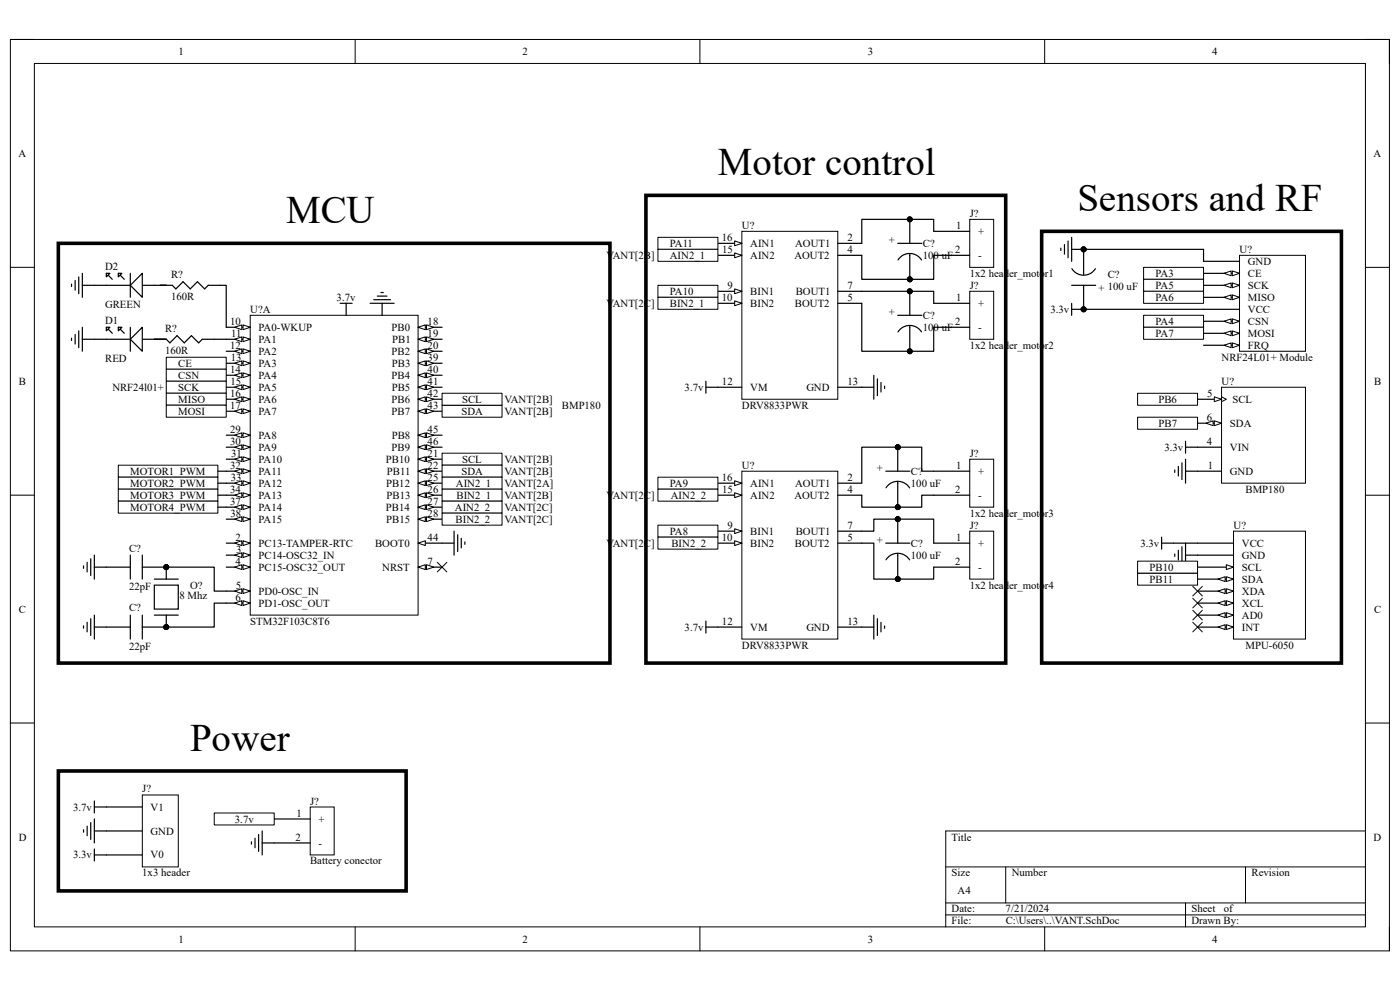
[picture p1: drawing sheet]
<svg xmlns="http://www.w3.org/2000/svg" width="297mm" height="210mm" viewBox="0 0 297 210" stroke-linecap="round" stroke-linejoin="round" font-family="sans-serif">
<path d="M2.2 8.4h292.6v193.3h-292.6z" fill="none" stroke="#000" stroke-width=".21"/>
<path d="M7.3 13.5h282.4v183.1h-282.4z" fill-rule="evenodd" fill="#fff"/>
<g fill="none" stroke="#000" stroke-width=".21">
<path d="M2.2 8.4h5.1M7.3 13.5h282.4v183.1h-282.4zM75.3 8.4v5.1M148.5 8.4v5.1M221.6 8.4v5.1M289.7 8.4h5.1v5.1M2.2 56.7h5.1M289.7 56.7h5.1M2.2 105h5.1M289.7 105.1h5.1M2.2 153.4h5.1M289.7 153.4h5.1"/>
<path d="M289.7 176.3h-89.1v20.3M75.3 196.6v5.1M148.5 196.6v5.1M200.6 183.9h89.1M200.6 191.5h89.1M200.6 194.1h89.1M213.4 183.9v7.6M221.6 196.6v5.1M251.5 191.5v5.1M264.2 183.9v7.6M294.8 196.6v5.1"/>
</g>
<path d="M27.6 58v5.1M20 60.5h7.6M30.2 60.5h5.1" fill="none" stroke="#000" stroke-width=".25"/>
<path d="M30.2 58v5.1l-2.6-2.6z" fill="#fff"/>
<path d="M25.1 58l1.3 1.3M30.2 58v5.1l-2.6-2.6z" fill="none" stroke="#000" stroke-width=".25"/>
<path d="M25.1 58h.8l-.8 .7z" fill="#fff"/>
<path d="M22.6 58l1.2 1.3M25.1 58h.8l-.8 .7z" fill="none" stroke="#000" stroke-width=".25"/>
<path d="M22.6 58h.7l-.7 .7z" fill="#fff"/>
<path d="M22.6 58h.7l-.7 .7zM20 72h7.6M27.6 69.4v5.1M30.2 72h5.1" fill="none" stroke="#000" stroke-width=".25"/>
<path d="M30.2 69.4v5.1l-2.6-2.5z" fill="#fff"/>
<path d="M25.1 69.4l1.3 1.3M30.2 69.4v5.1l-2.6-2.5z" fill="none" stroke="#000" stroke-width=".25"/>
<path d="M25.1 69.4h.8l-.8 .8z" fill="#fff"/>
<path d="M22.6 69.4l1.2 1.3M25.1 69.4h.8l-.8 .8z" fill="none" stroke="#000" stroke-width=".25"/>
<path d="M22.6 69.4h.7l-.7 .8z" fill="#fff"/>
<path d="M22.6 69.4h.7l-.7 .8zM34 60.5h2.5l.8 .8 1.5-1.5 1.6 1.5 1.5-1.5 1.5 1.5 .8-.8h2.5" fill="none" stroke="#000" stroke-width=".25"/>
<path d="M53.1 66.9h35.6v63.6h-35.6z" fill-rule="evenodd" fill="#fff"/>
<path d="M53.1 66.9h35.6v63.6h-35.6z" fill="none" stroke="#000" stroke-width=".21"/>
<path d="M88.7 115.2h5.1" fill="none" stroke="#000" stroke-width=".25"/>
<path d="M88.7 115.2l1.5-.5v1z" fill="#fff"/>
<path d="M88.7 115.2l1.5-.5v1z" fill="none" stroke="#000" stroke-width=".21"/>
<path d="M88.7 120.3h5.1" fill="none" stroke="#000" stroke-width=".25"/>
<path d="M88.7 120.3l1.5-.5v1z" fill="#fff"/>
<path d="M88.7 120.3l1.5-.5v1z" fill="none" stroke="#000" stroke-width=".21"/>
<path d="M90.5 119.8l1.5 .5-1.5 .5z" fill="#fff"/>
<path d="M90.5 119.8l1.5 .5-1.5 .5z" fill="none" stroke="#000" stroke-width=".21"/>
<path d="M48 69.4h5.1" fill="none" stroke="#000" stroke-width=".25"/>
<path d="M51.6 68.9l1.5 .5-1.5 .5z" fill="#fff"/>
<path d="M51.6 68.9l1.5 .5-1.5 .5z" fill="none" stroke="#000" stroke-width=".21"/>
<path d="M49.8 69.4l1.5-.5v1z" fill="#fff"/>
<path d="M49.8 69.4l1.5-.5v1z" fill="none" stroke="#000" stroke-width=".21"/>
<path d="M48 72h5.1" fill="none" stroke="#000" stroke-width=".25"/>
<path d="M51.6 71.5l1.5 .5-1.5 .5z" fill="#fff"/>
<path d="M51.6 71.5l1.5 .5-1.5 .5z" fill="none" stroke="#000" stroke-width=".21"/>
<path d="M49.8 72l1.5-.5v1z" fill="#fff"/>
<path d="M49.8 72l1.5-.5v1z" fill="none" stroke="#000" stroke-width=".21"/>
<path d="M48 97.4h5.1" fill="none" stroke="#000" stroke-width=".25"/>
<path d="M51.6 96.9l1.5 .5-1.5 .5z" fill="#fff"/>
<path d="M51.6 96.9l1.5 .5-1.5 .5z" fill="none" stroke="#000" stroke-width=".21"/>
<path d="M49.8 97.4l1.5-.5v1z" fill="#fff"/>
<path d="M49.8 97.4l1.5-.5v1z" fill="none" stroke="#000" stroke-width=".21"/>
<path d="M48 100h5.1" fill="none" stroke="#000" stroke-width=".25"/>
<path d="M51.6 99.4l1.5 .6-1.5 .5z" fill="#fff"/>
<path d="M51.6 99.4l1.5 .6-1.5 .5z" fill="none" stroke="#000" stroke-width=".21"/>
<path d="M49.8 100l1.5-.6v1.1z" fill="#fff"/>
<path d="M49.8 100l1.5-.6v1.1z" fill="none" stroke="#000" stroke-width=".21"/>
<path d="M48 102.5h5.1" fill="none" stroke="#000" stroke-width=".25"/>
<path d="M51.6 102l1.5 .5-1.5 .5z" fill="#fff"/>
<path d="M51.6 102l1.5 .5-1.5 .5z" fill="none" stroke="#000" stroke-width=".21"/>
<path d="M49.8 102.5l1.5-.5v1z" fill="#fff"/>
<path d="M49.8 102.5l1.5-.5v1z" fill="none" stroke="#000" stroke-width=".21"/>
<path d="M48 105h5.1" fill="none" stroke="#000" stroke-width=".25"/>
<path d="M51.6 104.5l1.5 .5-1.5 .6z" fill="#fff"/>
<path d="M51.6 104.5l1.5 .5-1.5 .6z" fill="none" stroke="#000" stroke-width=".21"/>
<path d="M49.8 105l1.5-.5v1.1z" fill="#fff"/>
<path d="M49.8 105l1.5-.5v1.1z" fill="none" stroke="#000" stroke-width=".21"/>
<path d="M48 107.6h5.1" fill="none" stroke="#000" stroke-width=".25"/>
<path d="M51.6 107.1l1.5 .5-1.5 .5z" fill="#fff"/>
<path d="M51.6 107.1l1.5 .5-1.5 .5z" fill="none" stroke="#000" stroke-width=".21"/>
<path d="M49.8 107.6l1.5-.5v1z" fill="#fff"/>
<path d="M49.8 107.6l1.5-.5v1z" fill="none" stroke="#000" stroke-width=".21"/>
<path d="M48 110.1h5.1" fill="none" stroke="#000" stroke-width=".25"/>
<path d="M51.6 109.6l1.5 .5-1.5 .5z" fill="#fff"/>
<path d="M51.6 109.6l1.5 .5-1.5 .5z" fill="none" stroke="#000" stroke-width=".21"/>
<path d="M49.8 110.1l1.5-.5v1z" fill="#fff"/>
<path d="M49.8 110.1l1.5-.5v1z" fill="none" stroke="#000" stroke-width=".21"/>
<path d="M48 74.5h5.1" fill="none" stroke="#000" stroke-width=".25"/>
<path d="M51.6 74l1.5 .5-1.5 .5z" fill="#fff"/>
<path d="M51.6 74l1.5 .5-1.5 .5z" fill="none" stroke="#000" stroke-width=".21"/>
<path d="M49.8 74.5l1.5-.5v1z" fill="#fff"/>
<path d="M49.8 74.5l1.5-.5v1z" fill="none" stroke="#000" stroke-width=".21"/>
<path d="M48 77.1h5.1" fill="none" stroke="#000" stroke-width=".25"/>
<path d="M51.6 76.6l1.5 .5-1.5 .5z" fill="#fff"/>
<path d="M51.6 76.6l1.5 .5-1.5 .5z" fill="none" stroke="#000" stroke-width=".21"/>
<path d="M49.8 77.1l1.5-.5v1z" fill="#fff"/>
<path d="M49.8 77.1l1.5-.5v1z" fill="none" stroke="#000" stroke-width=".21"/>
<path d="M48 79.6h5.1" fill="none" stroke="#000" stroke-width=".25"/>
<path d="M51.6 79.1l1.5 .5-1.5 .5z" fill="#fff"/>
<path d="M51.6 79.1l1.5 .5-1.5 .5z" fill="none" stroke="#000" stroke-width=".21"/>
<path d="M49.8 79.6l1.5-.5v1z" fill="#fff"/>
<path d="M49.8 79.6l1.5-.5v1z" fill="none" stroke="#000" stroke-width=".21"/>
<path d="M48 82.1h5.1" fill="none" stroke="#000" stroke-width=".25"/>
<path d="M51.6 81.6l1.5 .5-1.5 .6z" fill="#fff"/>
<path d="M51.6 81.6l1.5 .5-1.5 .6z" fill="none" stroke="#000" stroke-width=".21"/>
<path d="M49.8 82.1l1.5-.5v1.1z" fill="#fff"/>
<path d="M49.8 82.1l1.5-.5v1.1z" fill="none" stroke="#000" stroke-width=".21"/>
<path d="M48 84.7h5.1" fill="none" stroke="#000" stroke-width=".25"/>
<path d="M51.6 84.2l1.5 .5-1.5 .5z" fill="#fff"/>
<path d="M51.6 84.2l1.5 .5-1.5 .5z" fill="none" stroke="#000" stroke-width=".21"/>
<path d="M49.8 84.7l1.5-.5v1z" fill="#fff"/>
<path d="M49.8 84.7l1.5-.5v1z" fill="none" stroke="#000" stroke-width=".21"/>
<path d="M48 87.2h5.1" fill="none" stroke="#000" stroke-width=".25"/>
<path d="M51.6 86.7l1.5 .5-1.5 .5z" fill="#fff"/>
<path d="M51.6 86.7l1.5 .5-1.5 .5z" fill="none" stroke="#000" stroke-width=".21"/>
<path d="M49.8 87.2l1.5-.5v1z" fill="#fff"/>
<path d="M49.8 87.2l1.5-.5v1z" fill="none" stroke="#000" stroke-width=".21"/>
<path d="M48 92.3h5.1" fill="none" stroke="#000" stroke-width=".25"/>
<path d="M51.6 91.8l1.5 .5-1.5 .5z" fill="#fff"/>
<path d="M51.6 91.8l1.5 .5-1.5 .5z" fill="none" stroke="#000" stroke-width=".21"/>
<path d="M49.8 92.3l1.5-.5v1z" fill="#fff"/>
<path d="M49.8 92.3l1.5-.5v1z" fill="none" stroke="#000" stroke-width=".21"/>
<path d="M48 94.9h5.1" fill="none" stroke="#000" stroke-width=".25"/>
<path d="M51.6 94.4l1.5 .5-1.5 .5z" fill="#fff"/>
<path d="M51.6 94.4l1.5 .5-1.5 .5z" fill="none" stroke="#000" stroke-width=".21"/>
<path d="M49.8 94.9l1.5-.5v1z" fill="#fff"/>
<path d="M49.8 94.9l1.5-.5v1z" fill="none" stroke="#000" stroke-width=".21"/>
<path d="M88.7 69.4h5.1" fill="none" stroke="#000" stroke-width=".25"/>
<path d="M88.7 69.4l1.5-.5v1z" fill="#fff"/>
<path d="M88.7 69.4l1.5-.5v1z" fill="none" stroke="#000" stroke-width=".21"/>
<path d="M90.5 68.9l1.5 .5-1.5 .5z" fill="#fff"/>
<path d="M90.5 68.9l1.5 .5-1.5 .5z" fill="none" stroke="#000" stroke-width=".21"/>
<path d="M88.7 72h5.1" fill="none" stroke="#000" stroke-width=".25"/>
<path d="M88.7 72l1.5-.5v1z" fill="#fff"/>
<path d="M88.7 72l1.5-.5v1z" fill="none" stroke="#000" stroke-width=".21"/>
<path d="M90.5 71.5l1.5 .5-1.5 .5z" fill="#fff"/>
<path d="M90.5 71.5l1.5 .5-1.5 .5z" fill="none" stroke="#000" stroke-width=".21"/>
<path d="M88.7 97.4h5.1" fill="none" stroke="#000" stroke-width=".25"/>
<path d="M88.7 97.4l1.5-.5v1z" fill="#fff"/>
<path d="M88.7 97.4l1.5-.5v1z" fill="none" stroke="#000" stroke-width=".21"/>
<path d="M90.5 96.9l1.5 .5-1.5 .5z" fill="#fff"/>
<path d="M90.5 96.9l1.5 .5-1.5 .5z" fill="none" stroke="#000" stroke-width=".21"/>
<path d="M88.7 100h5.1" fill="none" stroke="#000" stroke-width=".25"/>
<path d="M88.7 100l1.5-.6v1.1z" fill="#fff"/>
<path d="M88.7 100l1.5-.6v1.1z" fill="none" stroke="#000" stroke-width=".21"/>
<path d="M90.5 99.4l1.5 .6-1.5 .5z" fill="#fff"/>
<path d="M90.5 99.4l1.5 .6-1.5 .5z" fill="none" stroke="#000" stroke-width=".21"/>
<path d="M88.7 102.5h5.1" fill="none" stroke="#000" stroke-width=".25"/>
<path d="M88.7 102.5l1.5-.5v1z" fill="#fff"/>
<path d="M88.7 102.5l1.5-.5v1z" fill="none" stroke="#000" stroke-width=".21"/>
<path d="M90.5 102l1.5 .5-1.5 .5z" fill="#fff"/>
<path d="M90.5 102l1.5 .5-1.5 .5z" fill="none" stroke="#000" stroke-width=".21"/>
<path d="M88.7 105h5.1" fill="none" stroke="#000" stroke-width=".25"/>
<path d="M88.7 105l1.5-.5v1.1z" fill="#fff"/>
<path d="M88.7 105l1.5-.5v1.1z" fill="none" stroke="#000" stroke-width=".21"/>
<path d="M90.5 104.5l1.5 .5-1.5 .6z" fill="#fff"/>
<path d="M90.5 104.5l1.5 .5-1.5 .6z" fill="none" stroke="#000" stroke-width=".21"/>
<path d="M88.7 107.6h5.1" fill="none" stroke="#000" stroke-width=".25"/>
<path d="M88.7 107.6l1.5-.5v1z" fill="#fff"/>
<path d="M88.7 107.6l1.5-.5v1z" fill="none" stroke="#000" stroke-width=".21"/>
<path d="M90.5 107.1l1.5 .5-1.5 .5z" fill="#fff"/>
<path d="M90.5 107.1l1.5 .5-1.5 .5z" fill="none" stroke="#000" stroke-width=".21"/>
<path d="M88.7 110.1h5.1" fill="none" stroke="#000" stroke-width=".25"/>
<path d="M88.7 110.1l1.5-.5v1z" fill="#fff"/>
<path d="M88.7 110.1l1.5-.5v1z" fill="none" stroke="#000" stroke-width=".21"/>
<path d="M90.5 109.6l1.5 .5-1.5 .5z" fill="#fff"/>
<path d="M90.5 109.6l1.5 .5-1.5 .5z" fill="none" stroke="#000" stroke-width=".21"/>
<path d="M88.7 74.5h5.1" fill="none" stroke="#000" stroke-width=".25"/>
<path d="M88.7 74.5l1.5-.5v1z" fill="#fff"/>
<path d="M88.7 74.5l1.5-.5v1z" fill="none" stroke="#000" stroke-width=".21"/>
<path d="M90.5 74l1.5 .5-1.5 .5z" fill="#fff"/>
<path d="M90.5 74l1.5 .5-1.5 .5z" fill="none" stroke="#000" stroke-width=".21"/>
<path d="M88.7 77.1h5.1" fill="none" stroke="#000" stroke-width=".25"/>
<path d="M88.7 77.1l1.5-.5v1z" fill="#fff"/>
<path d="M88.7 77.1l1.5-.5v1z" fill="none" stroke="#000" stroke-width=".21"/>
<path d="M90.5 76.6l1.5 .5-1.5 .5z" fill="#fff"/>
<path d="M90.5 76.6l1.5 .5-1.5 .5z" fill="none" stroke="#000" stroke-width=".21"/>
<path d="M88.7 79.6h5.1" fill="none" stroke="#000" stroke-width=".25"/>
<path d="M88.7 79.6l1.5-.5v1z" fill="#fff"/>
<path d="M88.7 79.6l1.5-.5v1z" fill="none" stroke="#000" stroke-width=".21"/>
<path d="M90.5 79.1l1.5 .5-1.5 .5z" fill="#fff"/>
<path d="M90.5 79.1l1.5 .5-1.5 .5z" fill="none" stroke="#000" stroke-width=".21"/>
<path d="M88.7 82.1h5.1" fill="none" stroke="#000" stroke-width=".25"/>
<path d="M88.7 82.1l1.5-.5v1.1z" fill="#fff"/>
<path d="M88.7 82.1l1.5-.5v1.1z" fill="none" stroke="#000" stroke-width=".21"/>
<path d="M90.5 81.6l1.5 .5-1.5 .6z" fill="#fff"/>
<path d="M90.5 81.6l1.5 .5-1.5 .6z" fill="none" stroke="#000" stroke-width=".21"/>
<path d="M88.7 84.7h5.1" fill="none" stroke="#000" stroke-width=".25"/>
<path d="M88.7 84.7l1.5-.5v1z" fill="#fff"/>
<path d="M88.7 84.7l1.5-.5v1z" fill="none" stroke="#000" stroke-width=".21"/>
<path d="M90.5 84.2l1.5 .5-1.5 .5z" fill="#fff"/>
<path d="M90.5 84.2l1.5 .5-1.5 .5z" fill="none" stroke="#000" stroke-width=".21"/>
<path d="M88.7 87.2h5.1" fill="none" stroke="#000" stroke-width=".25"/>
<path d="M88.7 87.2l1.5-.5v1z" fill="#fff"/>
<path d="M88.7 87.2l1.5-.5v1z" fill="none" stroke="#000" stroke-width=".21"/>
<path d="M90.5 86.7l1.5 .5-1.5 .5z" fill="#fff"/>
<path d="M90.5 86.7l1.5 .5-1.5 .5z" fill="none" stroke="#000" stroke-width=".21"/>
<path d="M88.7 92.3h5.1" fill="none" stroke="#000" stroke-width=".25"/>
<path d="M88.7 92.3l1.5-.5v1z" fill="#fff"/>
<path d="M88.7 92.3l1.5-.5v1z" fill="none" stroke="#000" stroke-width=".21"/>
<path d="M90.5 91.8l1.5 .5-1.5 .5z" fill="#fff"/>
<path d="M90.5 91.8l1.5 .5-1.5 .5z" fill="none" stroke="#000" stroke-width=".21"/>
<path d="M88.7 94.9h5.1" fill="none" stroke="#000" stroke-width=".25"/>
<path d="M88.7 94.9l1.5-.5v1z" fill="#fff"/>
<path d="M88.7 94.9l1.5-.5v1z" fill="none" stroke="#000" stroke-width=".21"/>
<path d="M90.5 94.4l1.5 .5-1.5 .5z" fill="#fff"/>
<path d="M90.5 94.4l1.5 .5-1.5 .5z" fill="none" stroke="#000" stroke-width=".21"/>
<path d="M48 115.2h5.1" fill="none" stroke="#000" stroke-width=".25"/>
<path d="M51.6 114.7l1.5 .5-1.5 .5z" fill="#fff"/>
<path d="M51.6 114.7l1.5 .5-1.5 .5z" fill="none" stroke="#000" stroke-width=".21"/>
<path d="M49.8 115.2l1.5-.5v1z" fill="#fff"/>
<path d="M49.8 115.2l1.5-.5v1z" fill="none" stroke="#000" stroke-width=".21"/>
<path d="M48 117.8h5.1" fill="none" stroke="#000" stroke-width=".25"/>
<path d="M51.6 117.3l1.5 .5-1.5 .5z" fill="#fff"/>
<path d="M51.6 117.3l1.5 .5-1.5 .5z" fill="none" stroke="#000" stroke-width=".21"/>
<path d="M49.8 117.8l1.5-.5v1z" fill="#fff"/>
<path d="M49.8 117.8l1.5-.5v1z" fill="none" stroke="#000" stroke-width=".21"/>
<path d="M48 120.3h5.1" fill="none" stroke="#000" stroke-width=".25"/>
<path d="M51.6 119.8l1.5 .5-1.5 .5z" fill="#fff"/>
<path d="M51.6 119.8l1.5 .5-1.5 .5z" fill="none" stroke="#000" stroke-width=".21"/>
<path d="M49.8 120.3l1.5-.5v1z" fill="#fff"/>
<path d="M49.8 120.3l1.5-.5v1z" fill="none" stroke="#000" stroke-width=".21"/>
<path d="M48 125.4h5.1" fill="none" stroke="#000" stroke-width=".25"/>
<path d="M51.6 124.9l1.5 .5-1.5 .5z" fill="#fff"/>
<path d="M51.6 124.9l1.5 .5-1.5 .5z" fill="none" stroke="#000" stroke-width=".21"/>
<path d="M49.8 125.4l1.5-.5v1z" fill="#fff"/>
<path d="M49.8 125.4l1.5-.5v1z" fill="none" stroke="#000" stroke-width=".21"/>
<path d="M48 127.9h5.1" fill="none" stroke="#000" stroke-width=".25"/>
<path d="M51.6 127.4l1.5 .5-1.5 .5z" fill="#fff"/>
<path d="M51.6 127.4l1.5 .5-1.5 .5z" fill="none" stroke="#000" stroke-width=".21"/>
<path d="M49.8 127.9l1.5-.5v1z" fill="#fff"/>
<path d="M49.8 127.9l1.5-.5v1z" fill="none" stroke="#000" stroke-width=".21"/>
<path d="M15.9 59.5v2M16.7 58.7v3.6M17.5 58v5.1M15.2 60.3v.5M15.2 71.7v.5M15.9 71v2M16.7 70.2v3.6M17.5 72h2.5M17.5 69.4v5.1M17.5 60.5h2.5M32.7 72h2.6l.7 .7 1.6-1.5 1.5 1.5 1.5-1.5 1.5 1.5 .8-.7h2.6" fill="none" stroke="#000" stroke-width=".25"/>
<path d="M93.8 86h12.7v2.5h-12.7z" fill-rule="evenodd" fill="#fff"/>
<path d="M93.8 86h12.7v2.5h-12.7z" fill="none" stroke="#000" stroke-width=".21"/>
<path d="M93.8 83.4h12.7v2.6h-12.7z" fill-rule="evenodd" fill="#fff"/>
<g fill="none" stroke="#000" stroke-width=".21">
<path d="M93.8 83.4h12.7v2.6h-12.7z"/>
<circle cx="35.3" cy="133" r=".51"/>
<circle cx="35.3" cy="120.3" r=".51"/>
</g>
<g fill="#000">
<circle cx="35.3" cy="133" r=".51"/>
<circle cx="35.3" cy="120.3" r=".51"/>
</g>
<g fill="none" stroke="#000" stroke-width=".25">
<path d="M18.5 119.3v2M19.3 118.5v3.6M20 117.8v5.1M27.6 117.8v5.1M30.2 117.8v5.1M93.8 115.2h2.5M96.3 112.7v5.1M97.1 113.4v3.6M97.9 114.2v2M98.6 115v.5M17.7 120.1v.5M17.7 132.8v.5"/>
<path d="M18.5 132v2M19.3 131.2v3.6M20 120.3h7.6M20 133h7.6M20 130.5v5.1M27.6 130.5v5.1M30.2 120.3h5.1v2.6M30.2 130.5v5.1M32.7 124.1h5.1v5.1h-5.1zM32.7 130.5h5.1M32.7 122.9h5.1M35.3 130.5v2.5h-5.1"/>
</g>
<path d="M263 54.2h14v20.3h-14z" fill-rule="evenodd" fill="#fff"/>
<path d="M263 54.2h14v20.3h-14z" fill="none" stroke="#000" stroke-width=".21"/>
<path d="M255.3 73.2h7.7" fill="none" stroke="#000" stroke-width=".25"/>
<path d="M261.4 72.7l1.6 .5-1.6 .6z" fill="#fff"/>
<path d="M261.4 72.7l1.6 .5-1.6 .6z" fill="none" stroke="#000" stroke-width=".21"/>
<path d="M259.7 73.2l1.5-.5v1.1z" fill="#fff"/>
<path d="M259.7 73.2l1.5-.5v1.1z" fill="none" stroke="#000" stroke-width=".21"/>
<path d="M255.3 70.7h7.7" fill="none" stroke="#000" stroke-width=".25"/>
<path d="M261.4 70.2l1.6 .5-1.6 .5z" fill="#fff"/>
<path d="M261.4 70.2l1.6 .5-1.6 .5z" fill="none" stroke="#000" stroke-width=".21"/>
<path d="M259.7 70.7l1.5-.5v1z" fill="#fff"/>
<path d="M259.7 70.7l1.5-.5v1z" fill="none" stroke="#000" stroke-width=".21"/>
<path d="M255.3 68.2h7.7" fill="none" stroke="#000" stroke-width=".25"/>
<path d="M261.4 67.6l1.6 .6-1.6 .5z" fill="#fff"/>
<path d="M261.4 67.6l1.6 .6-1.6 .5z" fill="none" stroke="#000" stroke-width=".21"/>
<path d="M259.7 68.2l1.5-.6v1.1z" fill="#fff"/>
<path d="M259.7 68.2l1.5-.6v1.1z" fill="none" stroke="#000" stroke-width=".21"/>
<path d="M255.3 65.6h7.7M255.3 63.1h7.7" fill="none" stroke="#000" stroke-width=".25"/>
<path d="M261.4 62.6l1.6 .5-1.6 .5z" fill="#fff"/>
<path d="M261.4 62.6l1.6 .5-1.6 .5z" fill="none" stroke="#000" stroke-width=".21"/>
<path d="M259.7 63.1l1.5-.5v1z" fill="#fff"/>
<path d="M259.7 63.1l1.5-.5v1z" fill="none" stroke="#000" stroke-width=".21"/>
<path d="M255.3 60.5h7.7" fill="none" stroke="#000" stroke-width=".25"/>
<path d="M261.4 60l1.6 .5-1.6 .5z" fill="#fff"/>
<path d="M261.4 60l1.6 .5-1.6 .5z" fill="none" stroke="#000" stroke-width=".21"/>
<path d="M259.7 60.5l1.5-.5v1z" fill="#fff"/>
<path d="M259.7 60.5l1.5-.5v1z" fill="none" stroke="#000" stroke-width=".21"/>
<path d="M255.3 58h7.7" fill="none" stroke="#000" stroke-width=".25"/>
<path d="M261.4 57.5l1.6 .5-1.6 .5z" fill="#fff"/>
<path d="M261.4 57.5l1.6 .5-1.6 .5z" fill="none" stroke="#000" stroke-width=".21"/>
<path d="M259.7 58l1.5-.5v1z" fill="#fff"/>
<path d="M259.7 58l1.5-.5v1z" fill="none" stroke="#000" stroke-width=".21"/>
<path d="M255.3 55.4h7.7" fill="none" stroke="#000" stroke-width=".25"/>
<path d="M241.3 83.4h12.8v2.6h-12.8z" fill-rule="evenodd" fill="#fff"/>
<path d="M241.3 83.4h12.8v2.6h-12.8z" fill="none" stroke="#000" stroke-width=".21"/>
<path d="M241.3 88.5h12.8v2.6h-12.8z" fill-rule="evenodd" fill="#fff"/>
<path d="M241.3 88.5h12.8v2.6h-12.8z" fill="none" stroke="#000" stroke-width=".21"/>
<path d="M259.2 82.1h17.8v20.4h-17.8z" fill-rule="evenodd" fill="#fff"/>
<path d="M259.2 82.1h17.8v20.4h-17.8z" fill="none" stroke="#000" stroke-width=".21"/>
<path d="M254.1 100h5.1M254.1 94.9h5.1M254.1 84.7h5.1" fill="none" stroke="#000" stroke-width=".25"/>
<path d="M257.6 84.2l1.6 .5-1.6 .5z" fill="#fff"/>
<path d="M257.6 84.2l1.6 .5-1.6 .5zM259.2 84.2l1 .5-1 .5" fill="none" stroke="#000" stroke-width=".21"/>
<path d="M254.1 89.8h5.1" fill="none" stroke="#000" stroke-width=".25"/>
<path d="M257.6 89.3l1.6 .5-1.6 .5z" fill="#fff"/>
<path d="M257.6 89.3l1.6 .5-1.6 .5z" fill="none" stroke="#000" stroke-width=".21"/>
<path d="M255.8 89.8l1.6-.5v1z" fill="#fff"/>
<g fill="none" stroke="#000" stroke-width=".21">
<path d="M255.8 89.8l1.6-.5v1z"/>
<circle cx="229.9" cy="52.9" r=".51"/>
<circle cx="229.9" cy="65.6" r=".51"/>
</g>
<g fill="none" stroke="#000" stroke-width=".25">
<path d="M225.1 52.6v.5M225.8 51.9v2M226.6 51.1v3.6M227.4 50.4v5M227.4 52.9h2.5v5.3M227.4 57a2.94 2.94 0 0 0 5 0M227.4 64.3v2.6M227.4 60.5h5M229.9 60.5v5.1h-2.5M249.2 99.7v.5M250 98.9v2.1M250.8 98.2v3.5"/>
<path d="M251.5 93.6v2.5M251.5 97.4v5.1M251.5 100h2.6M251.5 94.9h2.6"/>
</g>
<g fill="#000">
<circle cx="229.9" cy="52.9" r=".51"/>
<circle cx="229.9" cy="65.6" r=".51"/>
</g>
<path d="M35.3 75.8h12.7v2.5h-12.7z" fill-rule="evenodd" fill="#fff"/>
<path d="M35.3 75.8h12.7v2.5h-12.7z" fill="none" stroke="#000" stroke-width=".21"/>
<path d="M35.3 78.3h12.7v2.6h-12.7z" fill-rule="evenodd" fill="#fff"/>
<path d="M35.3 78.3h12.7v2.6h-12.7z" fill="none" stroke="#000" stroke-width=".21"/>
<path d="M35.3 80.9h12.7v2.5h-12.7z" fill-rule="evenodd" fill="#fff"/>
<path d="M35.3 80.9h12.7v2.5h-12.7z" fill="none" stroke="#000" stroke-width=".21"/>
<path d="M35.3 83.4h12.7v2.6h-12.7z" fill-rule="evenodd" fill="#fff"/>
<path d="M35.3 83.4h12.7v2.6h-12.7z" fill="none" stroke="#000" stroke-width=".21"/>
<path d="M35.3 86h12.7v2.5h-12.7z" fill-rule="evenodd" fill="#fff"/>
<path d="M35.3 86h12.7v2.5h-12.7z" fill="none" stroke="#000" stroke-width=".21"/>
<path d="M242.6 56.7h12.7v2.6h-12.7z" fill-rule="evenodd" fill="#fff"/>
<path d="M242.6 56.7h12.7v2.6h-12.7z" fill="none" stroke="#000" stroke-width=".21"/>
<path d="M242.6 59.3h12.7v2.5h-12.7z" fill-rule="evenodd" fill="#fff"/>
<path d="M242.6 59.3h12.7v2.5h-12.7z" fill="none" stroke="#000" stroke-width=".21"/>
<path d="M242.6 66.9h12.7v2.5h-12.7z" fill-rule="evenodd" fill="#fff"/>
<path d="M242.6 66.9h12.7v2.5h-12.7z" fill="none" stroke="#000" stroke-width=".21"/>
<path d="M242.6 61.8h12.7v2.5h-12.7z" fill-rule="evenodd" fill="#fff"/>
<path d="M242.6 61.8h12.7v2.5h-12.7z" fill="none" stroke="#000" stroke-width=".21"/>
<path d="M242.6 69.4h12.7v2.6h-12.7z" fill-rule="evenodd" fill="#fff"/>
<path d="M242.6 69.4h12.7v2.6h-12.7z" fill="none" stroke="#000" stroke-width=".21"/>
<path d="M261.7 112.7h15.3v22.9h-15.3z" fill-rule="evenodd" fill="#fff"/>
<path d="M261.7 112.7h15.3v22.9h-15.3z" fill="none" stroke="#000" stroke-width=".21"/>
<path d="M254.1 133h7.6" fill="none" stroke="#000" stroke-width=".25"/>
<path d="M260.2 132.5l1.5 .5-1.5 .5z" fill="#fff"/>
<path d="M260.2 132.5l1.5 .5-1.5 .5z" fill="none" stroke="#000" stroke-width=".21"/>
<path d="M258.4 133l1.5-.5v1z" fill="#fff"/>
<path d="M258.4 133l1.5-.5v1z" fill="none" stroke="#000" stroke-width=".21"/>
<path d="M254.1 130.5h7.6" fill="none" stroke="#000" stroke-width=".25"/>
<path d="M260.2 130l1.5 .5-1.5 .5z" fill="#fff"/>
<path d="M260.2 130l1.5 .5-1.5 .5z" fill="none" stroke="#000" stroke-width=".21"/>
<path d="M258.4 130.5l1.5-.5v1z" fill="#fff"/>
<path d="M258.4 130.5l1.5-.5v1z" fill="none" stroke="#000" stroke-width=".21"/>
<path d="M254.1 127.9h7.6" fill="none" stroke="#000" stroke-width=".25"/>
<path d="M260.2 127.4l1.5 .5-1.5 .5z" fill="#fff"/>
<path d="M260.2 127.4l1.5 .5-1.5 .5z" fill="none" stroke="#000" stroke-width=".21"/>
<path d="M258.4 127.9l1.5-.5v1z" fill="#fff"/>
<path d="M258.4 127.9l1.5-.5v1z" fill="none" stroke="#000" stroke-width=".21"/>
<path d="M254.1 125.4h7.6" fill="none" stroke="#000" stroke-width=".25"/>
<path d="M260.2 124.9l1.5 .5-1.5 .5z" fill="#fff"/>
<path d="M260.2 124.9l1.5 .5-1.5 .5z" fill="none" stroke="#000" stroke-width=".21"/>
<path d="M258.4 125.4l1.5-.5v1z" fill="#fff"/>
<path d="M258.4 125.4l1.5-.5v1z" fill="none" stroke="#000" stroke-width=".21"/>
<path d="M254.1 122.9h7.6" fill="none" stroke="#000" stroke-width=".25"/>
<path d="M260.2 122.3l1.5 .6-1.5 .5z" fill="#fff"/>
<path d="M260.2 122.3l1.5 .6-1.5 .5z" fill="none" stroke="#000" stroke-width=".21"/>
<path d="M258.4 122.9l1.5-.6v1.1z" fill="#fff"/>
<path d="M258.4 122.9l1.5-.6v1.1z" fill="none" stroke="#000" stroke-width=".21"/>
<path d="M254.1 120.3h7.6" fill="none" stroke="#000" stroke-width=".25"/>
<path d="M260.2 119.8l1.5 .5-1.5 .5z" fill="#fff"/>
<path d="M260.2 119.8l1.5 .5-1.5 .5z" fill="none" stroke="#000" stroke-width=".21"/>
<path d="M246.4 115.2h2.6M246.4 114v2.5M249.2 117.5v.5M250 116.7v2.1M250.8 116v3.5M251.5 117.8h10.2M251.5 115.2v5.1M254.1 115.2h7.6" fill="none" stroke="#000" stroke-width=".25"/>
<path d="M241.3 121.6h12.8v2.5h-12.8z" fill-rule="evenodd" fill="#fff"/>
<path d="M241.3 121.6h12.8v2.5h-12.8z" fill="none" stroke="#000" stroke-width=".21"/>
<path d="M241.3 119h12.8v2.6h-12.8z" fill-rule="evenodd" fill="#fff"/>
<path d="M241.3 119h12.8v2.6h-12.8z" fill="none" stroke="#000" stroke-width=".21"/>
<path d="M93.8 96.1h12.7v2.6h-12.7z" fill-rule="evenodd" fill="#fff"/>
<path d="M93.8 96.1h12.7v2.6h-12.7z" fill="none" stroke="#000" stroke-width=".21"/>
<path d="M93.8 98.7h12.7v2.5h-12.7z" fill-rule="evenodd" fill="#fff"/>
<path d="M93.8 98.7h12.7v2.5h-12.7z" fill="none" stroke="#000" stroke-width=".21"/>
<path d="M157.4 100h20.3v35.6h-20.3z" fill-rule="evenodd" fill="#fff"/>
<path d="M157.4 100h20.3v35.6h-20.3z" fill="none" stroke="#000" stroke-width=".21"/>
<path d="M152.3 112.7h5.1M177.7 102.5h5.1M177.7 105.1h5.1M177.7 115.2h5.1M177.7 112.7h5.1" fill="none" stroke="#000" stroke-width=".25"/>
<path d="M155.9 112.2l1.5 .5-1.5 .5z" fill="#fff"/>
<path d="M155.9 112.2l1.5 .5-1.5 .5z" fill="none" stroke="#000" stroke-width=".21"/>
<path d="M152.3 115.2h5.1" fill="none" stroke="#000" stroke-width=".25"/>
<path d="M155.9 114.7l1.5 .5-1.5 .5z" fill="#fff"/>
<path d="M155.9 114.7l1.5 .5-1.5 .5z" fill="none" stroke="#000" stroke-width=".21"/>
<path d="M152.3 105h5.1M152.3 133h5.1M177.7 133h5.1" fill="none" stroke="#000" stroke-width=".25"/>
<path d="M155.9 104.5l1.5 .5-1.5 .6z" fill="#fff"/>
<path d="M155.9 104.5l1.5 .5-1.5 .6z" fill="none" stroke="#000" stroke-width=".21"/>
<path d="M152.3 102.5h5.1" fill="none" stroke="#000" stroke-width=".25"/>
<path d="M155.9 102l1.5 .5-1.5 .5z" fill="#fff"/>
<path d="M155.9 102l1.5 .5-1.5 .5z" fill="none" stroke="#000" stroke-width=".21"/>
<path d="M157.4 49.1h20.3v35.6h-20.3z" fill-rule="evenodd" fill="#fff"/>
<path d="M157.4 49.1h20.3v35.6h-20.3z" fill="none" stroke="#000" stroke-width=".21"/>
<path d="M177.7 51.6h5.1M177.7 54.2h5.1M152.3 61.8h5.1M177.7 64.3h5.1M177.7 61.8h5.1" fill="none" stroke="#000" stroke-width=".25"/>
<path d="M155.9 61.3l1.5 .5-1.5 .5z" fill="#fff"/>
<path d="M155.9 61.3l1.5 .5-1.5 .5z" fill="none" stroke="#000" stroke-width=".21"/>
<path d="M152.3 64.3h5.1" fill="none" stroke="#000" stroke-width=".25"/>
<path d="M155.9 63.8l1.5 .5-1.5 .5z" fill="#fff"/>
<path d="M155.9 63.8l1.5 .5-1.5 .5z" fill="none" stroke="#000" stroke-width=".21"/>
<path d="M152.3 54.2h5.1M152.3 82.1h5.1M177.7 82.1h5.1" fill="none" stroke="#000" stroke-width=".25"/>
<path d="M155.9 53.7l1.5 .5-1.5 .5z" fill="#fff"/>
<path d="M155.9 53.7l1.5 .5-1.5 .5z" fill="none" stroke="#000" stroke-width=".21"/>
<path d="M152.3 51.6h5.1" fill="none" stroke="#000" stroke-width=".25"/>
<path d="M155.9 51.1l1.5 .5-1.5 .5z" fill="#fff"/>
<path d="M155.9 51.1l1.5 .5-1.5 .5z" fill="none" stroke="#000" stroke-width=".21"/>
<g fill="none" stroke="#000" stroke-width=".25">
<path d="M185.4 79.6v5.1M149.8 82.1h2.5M149.8 80.9v2.5M182.8 82.1h2.6M186.1 80.4v3.5M186.9 81.1v2.1M187.7 81.9v.5M149.8 133h2.5M149.8 131.8v2.5M182.8 133h2.6M185.4 130.5v5.1M186.1 131.3v3.5"/>
<path d="M186.9 132v2M187.7 132.8v.5"/>
</g>
<path d="M139.6 50.4h12.7v2.5h-12.7z" fill-rule="evenodd" fill="#fff"/>
<path d="M139.6 50.4h12.7v2.5h-12.7z" fill="none" stroke="#000" stroke-width=".21"/>
<path d="M139.6 60.5h12.7v2.6h-12.7z" fill-rule="evenodd" fill="#fff"/>
<path d="M139.6 60.5h12.7v2.6h-12.7z" fill="none" stroke="#000" stroke-width=".21"/>
<path d="M139.6 101.2h12.7v2.6h-12.7z" fill-rule="evenodd" fill="#fff"/>
<path d="M139.6 101.2h12.7v2.6h-12.7z" fill="none" stroke="#000" stroke-width=".21"/>
<path d="M139.6 111.4h12.7v2.6h-12.7z" fill-rule="evenodd" fill="#fff"/>
<path d="M92.8 119.3l2 2M94.8 119.3l-2 2M139.6 111.4h12.7v2.6h-12.7zM253 126.9l2.1 2.1M253 129.5l2.1 2M253 132l2.1 2M255.1 126.9l-2.1 2.1M255.1 129.5l-2.1 2M255.1 132l-2.1 2" fill="none" stroke="#000" stroke-width=".21"/>
<path d="M72.2 64.3h2.5M73.4 64.3v2.6M78.5 64.3h5.1M79.3 63.6h3.5M80 62.8h2.1M80.8 62.1h.5M81.1 64.3v2.6" fill="none" stroke="#000" stroke-width=".25"/>
<path d="M205.7 97.4h5.1v10.2h-5.1z" fill-rule="evenodd" fill="#fff"/>
<path d="M205.7 97.4h5.1v10.2h-5.1z" fill="none" stroke="#000" stroke-width=".21"/>
<path d="M198.1 100h7.6M198.1 105.1h7.6" fill="none" stroke="#000" stroke-width=".25"/>
<path d="M205.7 112.7h5.1v10.2h-5.1z" fill-rule="evenodd" fill="#fff"/>
<path d="M205.7 112.7h5.1v10.2h-5.1z" fill="none" stroke="#000" stroke-width=".21"/>
<path d="M198.1 115.2h7.6M198.1 120.3h7.6" fill="none" stroke="#000" stroke-width=".25"/>
<path d="M205.7 46.5h5.1v10.2h-5.1z" fill-rule="evenodd" fill="#fff"/>
<path d="M205.7 46.5h5.1v10.2h-5.1z" fill="none" stroke="#000" stroke-width=".21"/>
<path d="M198.1 49.1h7.6M198.1 54.2h7.6" fill="none" stroke="#000" stroke-width=".25"/>
<path d="M205.7 61.8h5.1v10.2h-5.1z" fill-rule="evenodd" fill="#fff"/>
<path d="M205.7 61.8h5.1v10.2h-5.1z" fill="none" stroke="#000" stroke-width=".21"/>
<path d="M198.1 64.3h7.6M198.1 69.4h7.6" fill="none" stroke="#000" stroke-width=".25"/>
<path d="M25.1 98.7h21.1v2.5h-21.1z" fill-rule="evenodd" fill="#fff"/>
<path d="M25.1 98.7h21.1v2.5h-21.1z" fill="none" stroke="#000" stroke-width=".21"/>
<path d="M25.1 101.2h21.1v2.6h-21.1z" fill-rule="evenodd" fill="#fff"/>
<path d="M25.1 101.2h21.1v2.6h-21.1z" fill="none" stroke="#000" stroke-width=".21"/>
<path d="M25.1 103.8h21.1v2.5h-21.1z" fill-rule="evenodd" fill="#fff"/>
<path d="M25.1 103.8h21.1v2.5h-21.1z" fill="none" stroke="#000" stroke-width=".21"/>
<path d="M25.1 106.3h21.1v2.6h-21.1z" fill-rule="evenodd" fill="#fff"/>
<path d="M25.1 106.3h21.1v2.6h-21.1z" fill="none" stroke="#000" stroke-width=".21"/>
<path d="M30.2 168.6h7.6v15.3h-7.6z" fill-rule="evenodd" fill="#fff"/>
<path d="M30.2 168.6h7.6v15.3h-7.6z" fill="none" stroke="#000" stroke-width=".21"/>
<path d="M22.6 176.3h7.6M22.6 171.2h7.6M22.6 181.4h7.6" fill="none" stroke="#000" stroke-width=".25"/>
<path d="M65.8 171.2h5.1v10.2h-5.1z" fill-rule="evenodd" fill="#fff"/>
<path d="M65.8 171.2h5.1v10.2h-5.1z" fill="none" stroke="#000" stroke-width=".21"/>
<path d="M17.7 176v.5M18.5 175.3v2M19.3 174.5v3.6M20 173.7v5.1M20 176.3h2.6M53.3 178.6v.5M54.1 177.8v2M54.9 177v3.6M55.6 178.8h10.2M55.6 176.3v5.1M58.2 173.7h7.6" fill="none" stroke="#000" stroke-width=".25"/>
<path d="M45.5 172.5h12.7v2.5h-12.7z" fill-rule="evenodd" fill="#fff"/>
<g fill="none" stroke="#000" stroke-width=".21">
<path d="M253 124.4l2.1 2M255.1 124.4l-2.1 2M45.5 172.5h12.7v2.5h-12.7z"/>
<circle cx="193" cy="46.5" r=".51"/>
<circle cx="193" cy="59.3" r=".51"/>
<circle cx="229.9" cy="52.9" r=".51"/>
<circle cx="193" cy="61.8" r=".51"/>
<circle cx="193" cy="74.5" r=".51"/>
<circle cx="229.9" cy="65.6" r=".51"/>
<circle cx="190.5" cy="94.9" r=".51"/>
<circle cx="190.5" cy="110.1" r=".51"/>
<circle cx="190.5" cy="107.6" r=".51"/>
<circle cx="35.3" cy="133" r=".51"/>
<circle cx="35.3" cy="120.3" r=".51"/>
<circle cx="190.5" cy="122.9" r=".51"/>
</g>
<g fill="none" stroke="#000" stroke-width=".25">
<path d="M182.8 54.2v5.1h10.2M190.5 51.6h5M190.5 55.1a2.94 2.94 0 0 1 5 .1M193 46.5v5.1M193 53.9v5.4M198.1 54.2v5.1h-5.1M198.1 49.1v-2.6h-15.3v5.1M229.9 52.9h25.4v2.5M32.7 72h2.6M34 60.5h1.3M45.5 72h2.5M46.7 60.5h1.3v8.9"/>
<path d="M182.8 61.8h15.3v2.5M182.8 64.3v10.2h15.3v-5.1M190.5 66.9h5M190.5 70.4a2.94 2.94 0 0 1 5 0M193 61.8v5.1M193 69.2v5.3M229.9 65.6h25.4M46.2 100h1.8M187.9 100h5.1M190.5 94.9h5v5.1h2.6M190.5 94.9h-7.7v7.6M190.5 94.9v5.1"/>
<path d="M46.2 102.5h1.8M46.2 105h1.8M46.2 107.6h1.8M182.8 105.1v2.5h7.7M182.8 115.2h2.6v7.7h5.1M187.9 115.2h5.1M188 103.5a2.94 2.94 0 0 1 5 0M188 118.8a2.94 2.94 0 0 1 5 0M190.5 110.1h-5.1v2.6h-2.6M190.5 110.1h7.6v5.1M190.5 102.2v5.4M190.5 110.1v5.1"/>
<path d="M190.5 117.5v5.4M198.1 105.1h-2.6v2.5h-5M249 115.2h5.1M35.3 120.3h10.2v5.1h2.5M48 127.9h-2.5v5.1h-10.2M198.1 120.3v2.6h-7.6M20 169.9v2.6M20 171.2h2.6M20 180.1v2.5M20 181.4h2.6"/>
</g>
<path d="M12.4 51.6h117v89.1h-117zM137 41.4h76.4v99.3h-76.4zM221 49.1h63.6v91.6h-63.6zM12.4 163.6h73.8v25.4h-73.8z" fill="none" stroke="#000" stroke-width=".76"/>
<g fill="#000">
<circle cx="193" cy="46.5" r=".51"/>
<circle cx="193" cy="59.3" r=".51"/>
<circle cx="229.9" cy="52.9" r=".51"/>
<circle cx="193" cy="61.8" r=".51"/>
<circle cx="193" cy="74.5" r=".51"/>
<circle cx="229.9" cy="65.6" r=".51"/>
<circle cx="190.5" cy="94.9" r=".51"/>
<circle cx="190.5" cy="110.1" r=".51"/>
<circle cx="190.5" cy="107.6" r=".51"/>
<circle cx="35.3" cy="133" r=".51"/>
<circle cx="35.3" cy="120.3" r=".51"/>
<circle cx="190.5" cy="122.9" r=".51"/>
</g>
<path d="M93.8 101.2h12.7v2.6h-12.7z" fill-rule="evenodd" fill="#fff"/>
<path d="M93.8 101.2h12.7v2.6h-12.7z" fill="none" stroke="#000" stroke-width=".21"/>
<path d="M93.8 103.8h12.7v2.5h-12.7z" fill-rule="evenodd" fill="#fff"/>
<path d="M93.8 103.8h12.7v2.5h-12.7z" fill="none" stroke="#000" stroke-width=".21"/>
<path d="M93.8 106.3h12.7v2.6h-12.7z" fill-rule="evenodd" fill="#fff"/>
<path d="M93.8 106.3h12.7v2.6h-12.7z" fill="none" stroke="#000" stroke-width=".21"/>
<path d="M93.8 108.9h12.7v2.5h-12.7z" fill-rule="evenodd" fill="#fff"/>
<path d="M93.8 108.9h12.7v2.5h-12.7z" fill="none" stroke="#000" stroke-width=".21"/>
<path d="M139.6 52.9h12.7v2.5h-12.7z" fill-rule="evenodd" fill="#fff"/>
<path d="M139.6 52.9h12.7v2.5h-12.7z" fill="none" stroke="#000" stroke-width=".21"/>
<path d="M139.6 63.1h12.7v2.5h-12.7z" fill-rule="evenodd" fill="#fff"/>
<path d="M139.6 63.1h12.7v2.5h-12.7z" fill="none" stroke="#000" stroke-width=".21"/>
<path d="M139.6 103.8h12.7v2.5h-12.7z" fill-rule="evenodd" fill="#fff"/>
<path d="M139.6 103.8h12.7v2.5h-12.7z" fill="none" stroke="#000" stroke-width=".21"/>
<path d="M139.6 114h12.7v2.5h-12.7z" fill-rule="evenodd" fill="#fff"/>
<path d="M139.6 114h12.7v2.5h-12.7z" fill="none" stroke="#000" stroke-width=".21"/>
<g font-size="8.3">
<text x="152.3" y="37.1">Motor control</text>
<text x="60.7" y="47.3">MCU</text>
<text x="228.6" y="44.7">Sensors and RF</text>
<text x="40.3" y="159.2">Power</text>
</g>
<g font-size="2.3">
<text x="37.9" y="11.7">1</text>
<text x="110.9" y="11.7">2</text>
<text x="184.1" y="11.7">3</text>
<text x="257.1" y="11.7">4</text>
<text x="3.9" y="33.3">A</text>
<text x="291.4" y="33.3">A</text>
<text x="205.7" y="46">J?</text>
<text x="142.1" y="52.4">PA11</text>
<text x="153.1" y="51.1">16</text>
<text x="153.2" y="53.6">15</text>
<text x="157.4" y="48.6">U?</text>
<text x="159.2" y="52.4">AIN1</text>
<text x="168.7" y="52.4">AOUT1</text>
<text x="179.8" y="51.1">2</text>
<text x="179.8" y="53.6">4</text>
<text x="189.9" y="51.6" transform="rotate(-90 189.9 51.6)">+</text>
<text x="195.8" y="52.4">C?</text>
<text x="202.6" y="53.6">2</text>
<text x="202.8" y="48.6">1</text>
<text x="207.5" y="49.8">+</text>
<text x="263" y="53.6">U?</text>
<text x="22.3" y="57.2">D2</text>
<text x="36.3" y="59">R?</text>
<text x="128.7" y="54.9">VANT[2B]</text>
<text x="142.1" y="54.9">AIN2_1</text>
<text x="159.2" y="54.9">AIN2</text>
<text x="168.5" y="54.9">AOUT2</text>
<text x="195.8" y="54.9">100 uF</text>
<text x="205.7" y="58.7">1x2 header_motor1</text>
<text x="207.5" y="54.9">-</text>
<text x="235" y="59">C?</text>
<text x="245.2" y="58.7">PA3</text>
<text x="264.8" y="58.7">CE</text>
<text x="264.8" y="56.2">GND</text>
<text x="22.3" y="65.4">GREEN</text>
<text x="36.3" y="63.6">160R</text>
<text x="71.4" y="63.8">3.7v</text>
<text x="128.7" y="65.1">VANT[2C]</text>
<text x="142.1" y="62.6">PA10</text>
<text x="142.1" y="65.1">BIN2_1</text>
<text x="153.1" y="63.8">10</text>
<text x="154.3" y="61.3">9</text>
<text x="159.2" y="62.6">BIN1</text>
<text x="159.2" y="65.1">BIN2</text>
<text x="168.7" y="65.1">BOUT2</text>
<text x="168.8" y="62.6">BOUT1</text>
<text x="179.8" y="63.8">5</text>
<text x="179.8" y="61.3">7</text>
<text x="202.8" y="63.8">1</text>
<text x="205.7" y="61.3">J?</text>
<text x="207.5" y="65.1">+</text>
<text x="232.9" y="60.5" transform="rotate(90 232.9 60.5)">+</text>
<text x="235" y="61.6">100 uF</text>
<text x="245.2" y="61.3">PA5</text>
<text x="245.2" y="63.8">PA6</text>
<text x="264.8" y="63.8">MISO</text>
<text x="264.8" y="61.3">SCK</text>
<text x="22.3" y="68.7">D1</text>
<text x="35" y="70.4">R?</text>
<text x="48.8" y="68.9">10</text>
<text x="49" y="71.5">11</text>
<text x="53.1" y="66.4">U?A</text>
<text x="54.9" y="70.2">PA0-WKUP</text>
<text x="83.1" y="70.2">PB0</text>
<text x="90.7" y="68.9">18</text>
<text x="90.7" y="71.5">19</text>
<text x="189.9" y="66.9" transform="rotate(-90 189.9 66.9)">+</text>
<text x="195.8" y="67.6">C?</text>
<text x="195.8" y="70.2">100 uF</text>
<text x="202.6" y="68.9">2</text>
<text x="207.5" y="70.2">-</text>
<text x="222.8" y="66.4">3.3v</text>
<text x="245.2" y="68.9">PA4</text>
<text x="245.2" y="71.5">PA7</text>
<text x="264.8" y="71.5">MOSI</text>
<text x="264.8" y="68.9">CSN</text>
<text x="264.8" y="66.4">VCC</text>
<text x="22.3" y="76.8">RED</text>
<text x="35" y="75">160R</text>
<text x="37.8" y="77.8">CE</text>
<text x="48.9" y="74">12</text>
<text x="48.9" y="76.5">13</text>
<text x="54.9" y="72.7">PA1</text>
<text x="54.9" y="75.3">PA2</text>
<text x="54.9" y="77.8">PA3</text>
<text x="83.1" y="75.3">PB2</text>
<text x="83.1" y="77.8">PB3</text>
<text x="83.2" y="72.7">PB1</text>
<text x="90.7" y="74">20</text>
<text x="90.7" y="76.5">39</text>
<text x="205.7" y="74">1x2 header_motor2</text>
<text x="259.2" y="76.5">NRF24L01+ Module</text>
<text x="264.8" y="74">FRQ</text>
<text x="4" y="81.6">B</text>
<text x="23.8" y="82.9">NRF24l01+</text>
<text x="37.8" y="80.3">CSN</text>
<text x="37.8" y="82.9">SCK</text>
<text x="48.8" y="79.1">14</text>
<text x="48.9" y="81.6">15</text>
<text x="54.9" y="80.3">PA4</text>
<text x="54.9" y="82.9">PA5</text>
<text x="83.1" y="80.3">PB4</text>
<text x="83.1" y="82.9">PB5</text>
<text x="90.7" y="79.1">40</text>
<text x="90.7" y="81.6">41</text>
<text x="145.2" y="82.9">3.7v</text>
<text x="153.2" y="81.6">12</text>
<text x="159.2" y="82.9">VM</text>
<text x="171.1" y="82.9">GND</text>
<text x="179.8" y="81.6">13</text>
<text x="259.2" y="81.6">U?</text>
<text x="291.5" y="81.6">B</text>
<text x="37.8" y="85.4">MISO</text>
<text x="37.8" y="88">MOSI</text>
<text x="48.9" y="84.2">16</text>
<text x="48.9" y="86.7">17</text>
<text x="54.9" y="85.4">PA6</text>
<text x="54.9" y="88">PA7</text>
<text x="83.1" y="85.4">PB6</text>
<text x="83.1" y="88">PB7</text>
<text x="90.7" y="84.2">42</text>
<text x="90.7" y="86.7">43</text>
<text x="97.9" y="88">SDA</text>
<text x="98" y="85.4">SCL</text>
<text x="107" y="85.4">VANT[2B]</text>
<text x="107" y="88">VANT[2B]</text>
<text x="119.2" y="86.7">BMP180</text>
<text x="157.4" y="86.7">DRV8833PWR</text>
<text x="245.7" y="85.4">PB6</text>
<text x="256" y="89.3">6</text>
<text x="256.1" y="84.2">5</text>
<text x="261.5" y="85.4">SCL</text>
<text x="48.8" y="94.4">30</text>
<text x="48.9" y="91.8">29</text>
<text x="54.9" y="93.1">PA8</text>
<text x="54.9" y="95.6">PA9</text>
<text x="83.1" y="95.6">PB9</text>
<text x="83.1" y="93.1">PB8</text>
<text x="90.7" y="91.8">45</text>
<text x="90.7" y="94.4">46</text>
<text x="245.8" y="90.6">PB7</text>
<text x="247" y="95.6">3.3v</text>
<text x="256" y="94.4">4</text>
<text x="260.9" y="95.6">VIN</text>
<text x="260.9" y="90.6">SDA</text>
<text x="27.6" y="100.7">MOTOR1_PWM</text>
<text x="48.9" y="99.4">32</text>
<text x="48.9" y="102">33</text>
<text x="49" y="96.9">31</text>
<text x="54.9" y="98.2">PA10</text>
<text x="54.9" y="100.7">PA11</text>
<text x="81.9" y="98.2">PB10</text>
<text x="82.1" y="100.7">PB11</text>
<text x="90.7" y="96.9">21</text>
<text x="90.7" y="99.4">22</text>
<text x="90.7" y="102">25</text>
<text x="97.9" y="100.7">SDA</text>
<text x="98" y="98.2">SCL</text>
<text x="107" y="98.2">VANT[2B]</text>
<text x="107" y="100.7">VANT[2B]</text>
<text x="153.1" y="102">16</text>
<text x="157.4" y="99.4">U?</text>
<text x="179.8" y="102">2</text>
<text x="187.4" y="99.9" transform="rotate(-90 187.4 99.9)">+</text>
<text x="193.3" y="100.7">C?</text>
<text x="202.8" y="99.4">1</text>
<text x="205.7" y="96.9">J?</text>
<text x="207.5" y="100.7">+</text>
<text x="256.2" y="99.4">1</text>
<text x="260.9" y="100.7">GND</text>
<text x="27.6" y="103.3">MOTOR2_PWM</text>
<text x="27.6" y="105.8">MOTOR3_PWM</text>
<text x="48.8" y="104.5">34</text>
<text x="48.9" y="107.1">37</text>
<text x="54.9" y="103.3">PA12</text>
<text x="54.9" y="105.8">PA13</text>
<text x="81.9" y="103.3">PB12</text>
<text x="82" y="105.8">PB13</text>
<text x="90.7" y="104.5">26</text>
<text x="90.7" y="107.1">27</text>
<text x="96.7" y="103.3">AIN2_1</text>
<text x="96.9" y="105.8">BIN2_1</text>
<text x="107" y="103.3">VANT[2A]</text>
<text x="107" y="105.8">VANT[2B]</text>
<text x="128.7" y="105.8">VANT[2C]</text>
<text x="142.1" y="103.3">PA9</text>
<text x="142.3" y="105.8">AIN2_2</text>
<text x="153.2" y="104.5">15</text>
<text x="159.2" y="105.8">AIN2</text>
<text x="159.2" y="103.3">AIN1</text>
<text x="168.5" y="105.8">AOUT2</text>
<text x="168.7" y="103.3">AOUT1</text>
<text x="179.8" y="104.5">4</text>
<text x="193.3" y="103.3">100 uF</text>
<text x="202.6" y="104.5">2</text>
<text x="207.5" y="105.8">-</text>
<text x="264.2" y="104.5">BMP180</text>
<text x="27.6" y="108.3">MOTOR4_PWM</text>
<text x="48.9" y="109.6">38</text>
<text x="54.9" y="108.3">PA14</text>
<text x="54.9" y="110.9">PA15</text>
<text x="81.9" y="108.3">PB14</text>
<text x="82" y="110.9">PB15</text>
<text x="90.7" y="109.6">28</text>
<text x="96.5" y="108.3">AIN2_2</text>
<text x="96.6" y="110.9">BIN2_2</text>
<text x="107" y="110.9">VANT[2C]</text>
<text x="107" y="108.3">VANT[2C]</text>
<text x="142.1" y="113.4">PA8</text>
<text x="154.3" y="112.1">9</text>
<text x="159.2" y="113.4">BIN1</text>
<text x="168.8" y="113.4">BOUT1</text>
<text x="179.8" y="112.1">7</text>
<text x="205.7" y="109.6">1x2 header_motor3</text>
<text x="205.7" y="112.1">J?</text>
<text x="261.7" y="112.1">U?</text>
<text x="27.4" y="117">C?</text>
<text x="50" y="114.7">2</text>
<text x="50" y="119.8">4</text>
<text x="50.1" y="117.3">3</text>
<text x="54.9" y="116">PC13-TAMPER-RTC</text>
<text x="54.9" y="118.5">PC14-OSC32_IN</text>
<text x="79.6" y="116">BOOT0</text>
<text x="90.7" y="114.7">44</text>
<text x="90.7" y="119.8">7</text>
<text x="128.7" y="116">VANT[2C]</text>
<text x="142.5" y="116">BIN2_2</text>
<text x="153.1" y="114.7">10</text>
<text x="159.2" y="116">BIN2</text>
<text x="168.7" y="116">BOUT2</text>
<text x="179.8" y="114.7">5</text>
<text x="187.4" y="115.2" transform="rotate(-90 187.4 115.2)">+</text>
<text x="193.3" y="116">C?</text>
<text x="193.3" y="118.5">100 uF</text>
<text x="202.6" y="119.8">2</text>
<text x="202.8" y="114.7">1</text>
<text x="207.5" y="116">+</text>
<text x="241.9" y="116">3.3v</text>
<text x="263.5" y="118.5">GND</text>
<text x="263.5" y="116">VCC</text>
<text x="27.4" y="125.1">22pF</text>
<text x="40.3" y="124.9">O?</text>
<text x="50" y="124.9">5</text>
<text x="54.9" y="121.1">PC15-OSC32_OUT</text>
<text x="81.1" y="121.1">NRST</text>
<text x="205.7" y="124.9">1x2 header_motor4</text>
<text x="207.5" y="121.1">-</text>
<text x="243.9" y="123.6">PB11</text>
<text x="243.9" y="121.1">PB10</text>
<text x="263.5" y="123.6">SDA</text>
<text x="263.5" y="121.1">SCL</text>
<text x="4" y="130">C</text>
<text x="27.4" y="129.7">C?</text>
<text x="38.1" y="127.2">8 Mhz</text>
<text x="50" y="127.4">6</text>
<text x="54.9" y="126.2">PD0-OSC_IN</text>
<text x="54.9" y="128.7">PD1-OSC_OUT</text>
<text x="263.5" y="131.2">AD0</text>
<text x="263.5" y="128.7">XCL</text>
<text x="263.5" y="126.2">XDA</text>
<text x="291.5" y="130">C</text>
<text x="27.4" y="137.8">22pF</text>
<text x="53.1" y="132.5">STM32F103C8T6</text>
<text x="145.2" y="133.8">3.7v</text>
<text x="153.2" y="132.5">12</text>
<text x="157.4" y="137.6">DRV8833PWR</text>
<text x="159.2" y="133.8">VM</text>
<text x="171.1" y="133.8">GND</text>
<text x="179.8" y="132.5">13</text>
<text x="263.5" y="133.8">INT</text>
<text x="264.2" y="137.6">MPU-6050</text>
<text x="15.5" y="172">3.7v</text>
<text x="30.2" y="168.1">J?</text>
<text x="32" y="172">V1</text>
<text x="62.9" y="173.2">1</text>
<text x="65.8" y="170.7">J?</text>
<text x="4" y="178.3">D</text>
<text x="32" y="177">GND</text>
<text x="49.8" y="174.5">3.7v</text>
<text x="62.7" y="178.3">2</text>
<text x="67.6" y="174.5">+</text>
<text x="67.6" y="179.6">-</text>
<text x="201.9" y="178.3">Title</text>
<text x="291.4" y="178.3">D</text>
<text x="15.5" y="182.1">3.3v</text>
<text x="30.2" y="185.9">1x3 header</text>
<text x="32" y="182.1">V0</text>
<text x="65.8" y="183.4">Battery conector</text>
<text x="201.9" y="185.9">Size</text>
<text x="214.6" y="185.9">Number</text>
<text x="265.5" y="185.9">Revision</text>
<text x="203.2" y="189.7">A4</text>
<text x="201.9" y="193.5">Date:</text>
<text x="201.9" y="196.1">File:</text>
<text x="213.3" y="193.5">7/21/2024</text>
<text x="213.4" y="196.1">C:\Users\..\VANT.SchDoc</text>
<text x="252.8" y="193.5">Sheet</text>
<text x="252.8" y="196.1">Drawn By:</text>
<text x="259.6" y="193.5">of</text>
<text x="37.9" y="199.9">1</text>
<text x="110.9" y="199.9">2</text>
<text x="184.1" y="199.9">3</text>
<text x="257.1" y="199.9">4</text>
</g>
</svg>
